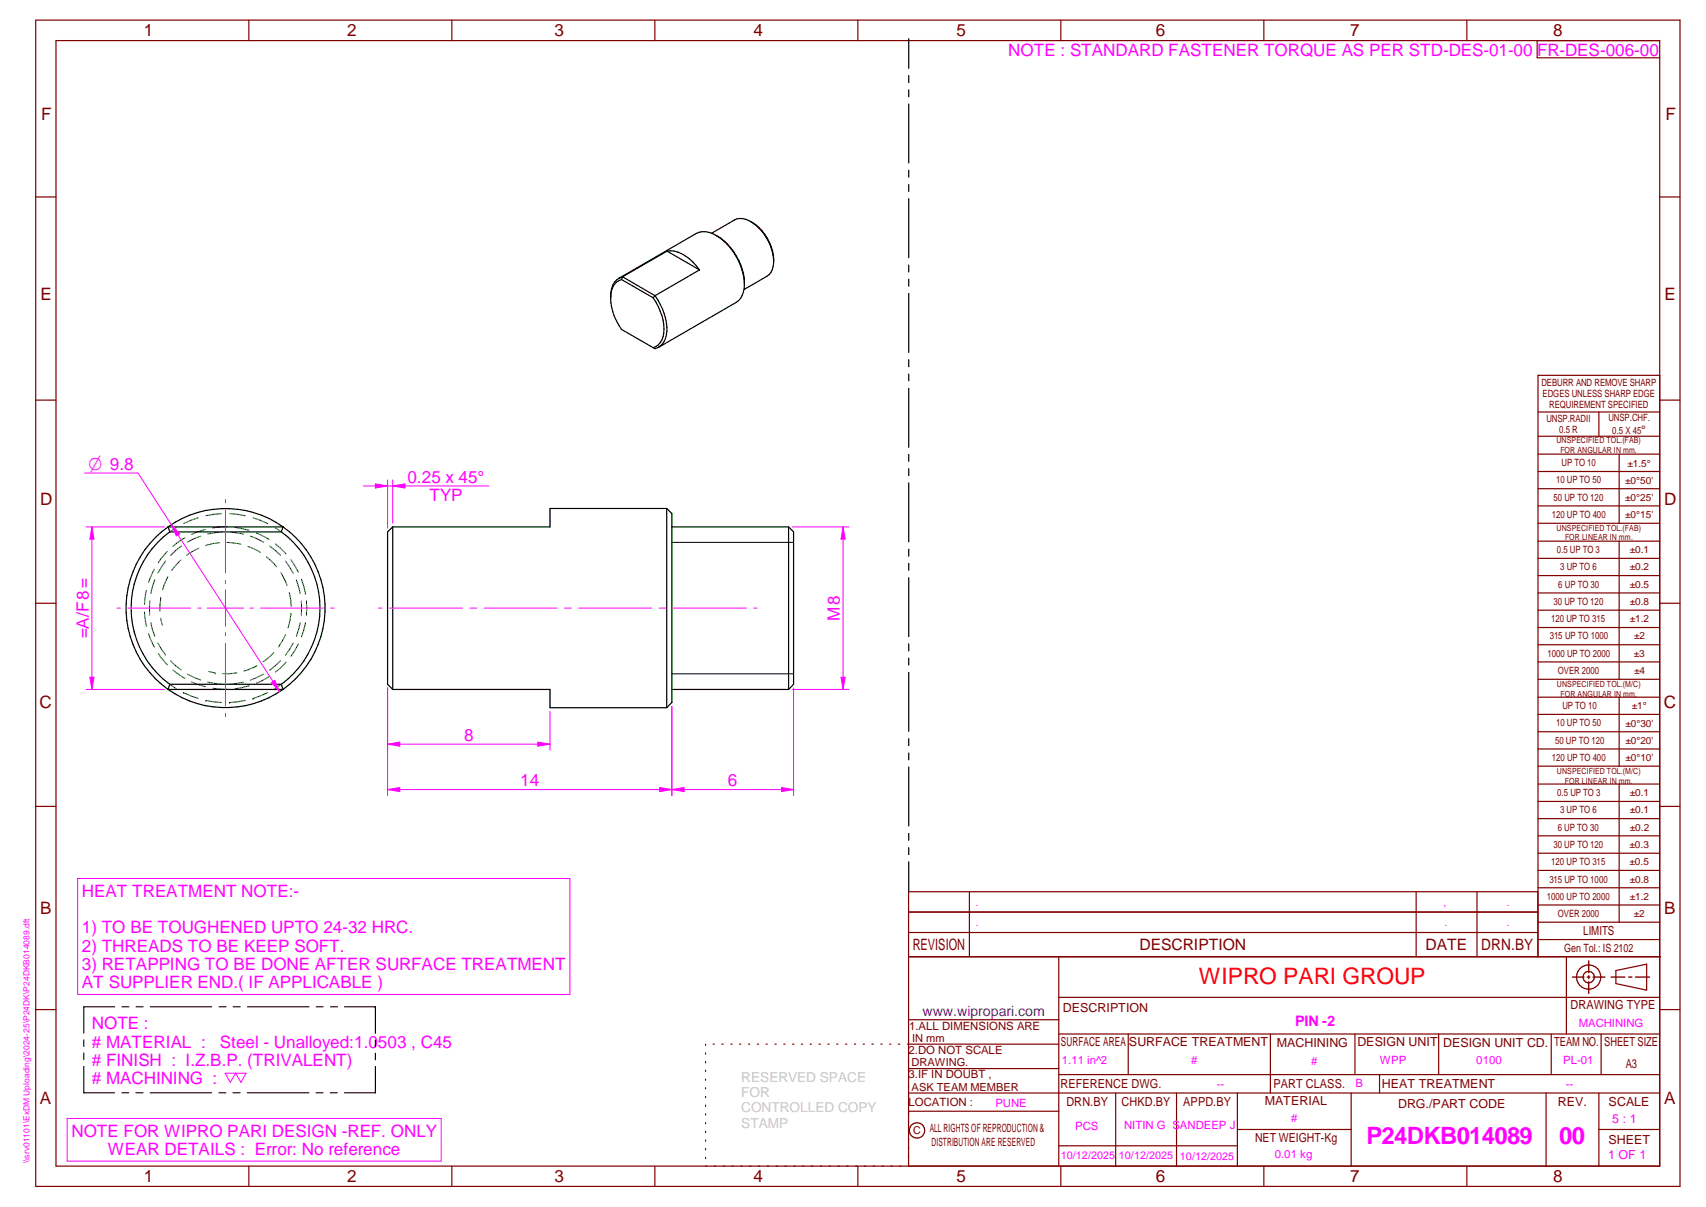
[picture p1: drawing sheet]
<svg xmlns="http://www.w3.org/2000/svg" width="420mm" height="297mm" viewBox="0 0 420 297" stroke-linecap="round" stroke-linejoin="round" font-family="sans-serif">
<g fill="none" stroke="#800000" stroke-width=".3">
<path d="M8.8 5h405v287h-405zM13.8 10h395v277h-395zM61.3 5v5M111.3 5v5M161.3 5v5M211.3 5v5M261.3 5v5M311.3 5v5M361.3 5v5M378.6 10v4.2h30.2M8.8 48.5h5M408.8 48.5h5"/>
<path d="M8.8 98.5h5M408.8 92.4h-30v143.1M408.8 98.5h5M378.8 101.4h30M378.8 107.4h30M378.8 111.8h30M378.8 116h30M393.8 101.4v6M398.8 111.8v17M378.8 120.3h30M378.8 124.5h30M378.8 128.8h30"/>
<path d="M378.8 133.2h30M378.8 137.4h30M398.8 133.2v34M8.8 148.5h5M378.8 141.6h30M378.8 145.9h30M378.8 150.2h30M378.8 154.4h30M378.8 158.7h30M408.8 148.5h5M378.8 162.9h30M378.8 167.2h30"/>
<path d="M378.8 171.6h30M378.8 175.8h30M398.8 171.6v17M8.8 198.5h5M378.8 180.1h30M378.8 184.3h30M378.8 188.6h30M378.8 193h30M378.8 197.2h30M398.8 193v33.9M408.8 198.5h5M238.7 219.5v16"/>
<path d="M348.8 219.5v16M363.8 219.5v16M378.8 201.5h30M378.8 205.7h30M378.8 210h30M378.8 214.2h30M378.8 218.5h30M223.8 235.5h185.2M223.8 229.5h154.9M223.8 224.5h154.9M260.8 235.5v51.5M378.7 235.5v-16h-154.9v67.5"/>
<path d="M378.8 222.7h30M378.8 226.9h30M378.8 231.2h30M385.8 235.5v19M398 238.8l7.5-1.5v6.4l-7.5-1.6zM8.8 248.5h5M173.8 257v.3M173.8 259.1v.3M175.6 257h.3M177.8 257h.3M180 257h.3M182.1 257h.3"/>
<path d="M184.4 257h.2M186.5 257h.3M188.7 257h.3M190.9 257h.3M193 257h.3M195.2 257h.3M197.4 257h.3M199.5 257h.3M201.7 257h.3M203.9 257h.3M206.1 257h.3M208.2 257h.4"/>
<path d="M210.4 257h.3M212.6 257h.3M214.7 257h.4M216.9 257h.3M219.1 257h.3M221.3 257h.3M223.8 251h37M260.8 257h-37.3M260.8 245.4h148M260.8 254.5h148M277.9 254.5v10M312.9 254.5v14.5"/>
<path d="M333.7 254.5v10M354.3 254.5v10M382 254.5v10M394.3 254.5v10M408.8 248.5h5M173.8 261.2v.4M173.8 263.4v.3M173.8 265.6v.3M173.8 267.7v.3M173.8 269.8v.3M173.8 271.9v.4M173.8 274.1v.3"/>
<path d="M173.8 276.3v.3M173.8 278.4v.3M223.8 263h37M223.8 273.5h37M260.8 264.5h148M274.8 269v18M289.8 269v18M304.7 278h28.1M304.7 269v18M332.8 269v18M339.8 264.5v4.5M380.8 269v18"/>
<path d="M393.8 269v18M393.8 278h15M408.8 269h-185M61.3 287v5M111.3 287v5M161.3 287v5M173.8 280.5v.3M173.8 282.7v.3M173.8 284.8v.3M211.3 287v5M260.8 282h43.9M261.3 287v5"/>
<path d="M311.3 287v5M361.3 287v5"/>
<circle cx="391.3" cy="240.5" r="2.99"/>
<circle cx="391.3" cy="240.5" r="1.4"/>
<circle cx="225.9" cy="278.2" r="1.89"/>
</g>
<path d="M21.2 129.7h19.3M21.2 169.7h19.3M22.1 166.7h1l-.5 3zM16.5 275.3h92.2v10.5h-92.2z" fill="none" stroke="#f0f" stroke-width=".25"/>
<g fill="none" stroke="#000" stroke-width=".3">
<path d="M223.8 9.5v7.3M223.8 18.6v1.7M223.8 22.1v1.7M223.8 25.6v14.5M223.8 41.9v1.7M223.8 45.4v1.7M223.8 48.9v14.5M223.8 65.2v1.7M223.8 68.7v1.7M223.8 72.2v14.5M223.8 88.5v1.8M223.8 92v1.7"/>
<path d="M223.8 95.5v14.6M223.8 111.8v1.7M223.8 115.4v1.7M223.8 118.8v14.5M41.4 129.7l.4 1.2M41.4 129.7a24.5 24.5 0 0 1 28.3 0M41.4 129.7h28.3M41.4 129.7a24.5 24.5 0 0 0 0 40M41.8 130.9h27.5M41.8 130.9a23.2 23.2 0 0 0 0 37.5M69.3 130.9a23.2 23.2 0 0 1 0 37.5M69.7 129.7a24.5 24.5 0 0 1 0 40"/>
<path d="M69.7 129.7l-.4 1.2M223.8 135.2v1.7M223.8 138.6v1.8M223.8 142.2v14.5M223.8 158.5v1.7M41.4 169.7a24.7 24.7 0 0 0 28.3 0M41.4 169.7h28.3M41.8 168.4h27.5M41.8 168.4l-.4 1.3M69.3 168.4l.4 1.3M223.8 162v1.7M223.8 165.5v14.5"/>
<path d="M223.8 181.8v1.7M223.8 185.3v1.7M223.8 188.8v14.5M223.8 205.1v1.7M223.8 208.6v1.7M223.8 212.1v7.2M20.6 255.9v1.6M20.6 259.2v1.6M28.2 247.8h-7.6v6.5M30 247.8h1.7M33.5 247.8h1.8M37 247.8h15.1"/>
<path d="M54 247.8h1.7M57.4 247.8h1.8M60.9 247.8h15.2M77.9 247.8h1.7M81.4 247.8h1.7M84.9 247.8h7.5v6.5M92.4 255.9v1.7M92.4 259.2v1.6M20.6 262.4v6.5h7.6M30 268.9h1.7M33.5 268.9h1.7M37 268.9h15.1"/>
<path d="M53.9 268.9h1.7M57.4 268.9h1.7M60.9 268.9h15.2M77.8 268.9h1.7M81.4 268.9h1.6M92.4 262.5v6.4h-7.6"/>
</g>
<path d="M391.3 236.5v2.9M387.3 240.5h2.8M390.9 240.5h.7M391.3 240.1v.7M391.3 241.6v2.9M392.3 240.5h3M396.8 240.5h3.4M401.1 240.5h.8M402.8 240.5h3.5" fill="none" stroke="#800000" stroke-width=".34"/>
<g fill="none" stroke="#008000" stroke-width=".25">
<path d="M40.8 138l-1.9 3M41.2 135.7l-2.2 2.8M43.4 129.8l-1.6 1.1M44.6 137.8l-2.3 2.6M44.7 134.4l-2.7 2.3M45.5 132.4l-2.9 2.1M48.8 127.4l-3.6 1.5M49 134.9l-3 1.8M49.4 132l-3.2 1.4M50.5 130.3l-3.3 1.2M54 133.6l-3.3 .6M54.6 126.4l-3.9 .5"/>
<path d="M54.6 130.9l-3.4 .5M55.9 133.5l3.4 .4M56 129.7l-3.6 .2M56.5 130.9l3.5 .5M56.6 126.4l3.8 .5M57.8 129.8l3.5 .7M61 134.5l3.2 1.5M61.7 132l3.2 1.4M62.3 127.4l3.6 1.5M63.1 131.1l3.2 1.7M65.6 137l2.5 2.5M66.5 134.4l2.6 2.3"/>
<path d="M67.7 129.8l1.6 1.1M67.8 133.9l2.6 2.4M70.3 138.1l1.9 3M71.6 137.8l1.9 3M35.6 150.6l.5 3.6M36.1 145.2l-.5 3.6M36.6 156l1.4 3.3M36.9 147.9v3.5M37.2 153.2l.9 3.4M38 140.1l-1.4 3.3M38.1 142.7l-.9 3.4M38.9 158.2l1.9 3"/>
<path d="M39.6 152.2l.4 1.6M39.6 146.9l-.2 3.5M41.3 141.9l-1.3 3.3M69.2 140.9l1.5 3.2M70.3 156.2l-1.7 3M71.2 145.8l.5 3.4M71.7 151l-.8 3.5M71.7 151h.1M72.2 158.3l-1.9 2.9M73 142.7l.9 3.4M73.5 158.5l-1.8 3M73.9 153.2l-.9 3.4"/>
<path d="M74.2 147.9v3.5M74.2 142.5l1 3.5M75.2 146h.1M75.2 153.3h.1M75.2 153.3l-1 3.4M75.5 147.8v3.6M39 160.8l2.3 2.8M41.8 168.4l1.6 1.1M42 162.6l2.7 2.3M42.6 164.9l2.9 2.1M45.2 170.4l3.6 1.5M45.2 170.4h.1"/>
<path d="M46.2 165.9l3.2 1.4M47.2 167.8l3.4 1.2M50.7 172.4h.1M50.7 172.4l3.9 .5M51.1 167.9l3.5 .5M51.4 165.3l1.6 .3M52.4 169.4l3.6 .2M53 165.6h.1M56.5 172.9h.1M58.3 165.6l-2 .2h-1.4M59.9 167.9l-3.4 .5M60.4 172.4l-3.9 .5"/>
<path d="M61.4 168.8l-3.5 .7M62.3 171.9h.1M63.3 163.8l-3.2 1.3M64.9 165.9l-3.2 1.5M65.9 170.4l-3.6 1.5M66.3 166.5l-3.1 1.6M67.4 160.6l-.7 .7-1.9 1.6M67.7 169.5h.1M69.1 162.6l-2.7 2.3M69.3 168.4l-1.6 1.1M70.5 162.9l-2.7 2.5"/>
</g>
<path d="M22.1 166.7h1l-.5 3z" fill="#f0f"/>
<path d="M22.6 129.7l.5 3h-1z" fill="none" stroke="#f0f" stroke-width=".25"/>
<path d="M22.6 129.7l.5 3h-1z" fill="#f0f"/>
<g fill="none" stroke="#f0f" stroke-width=".25">
<path d="M22.6 129.7v40M55.5 122.9v.9M55.5 125.6v15.4M28.8 149.6h.9M31.5 149.6h15.4M48.7 149.6h.9M51 149.6h9.1M55.5 142.8v.8M55.5 155.7v.8M55.5 158.3v15.4M55.5 145.2v8.9M61.5 149.6h.9"/>
<path d="M64.2 149.6h15.4M81.4 149.6h.9M55.5 175.5v.9M95.5 169.3v26.5M165.5 173.8v22M95.5 194.3l3-.5v1z"/>
</g>
<path d="M96.7 129.7l-1.2 1.2v37.5l1.2 1.3M96.7 129.7v40M164.2 125.1v49.1M164.2 125.1h-28.7v4.6h-38.8M164.2 125.1l1.3 1.3v46.5l-1.3 1.3M165.5 129.7h28.7M194.2 129.7l1.2 1.2v37.5l-1.2 1.3M194.2 129.7v40M96.7 169.7h38.8v4.5h28.7M165.5 169.7h28.7" fill="none" stroke="#000" stroke-width=".3"/>
<path d="M165.5 133.5h29.9M165.5 165.8h29.9" fill="none" stroke="#000" stroke-width=".25"/>
<path d="M95.5 194.3l3-.5v1z" fill="#f0f"/>
<path d="M162.5 193.8l3 .5-3 .5z" fill="none" stroke="#f0f" stroke-width=".25"/>
<path d="M162.5 193.8l3 .5-3 .5z" fill="#f0f"/>
<path d="M165.5 173.8v22M195.4 169.3v26.5M95.5 194.3h70M192.5 193.8l2.9 .5-2.9 .5z" fill="none" stroke="#f0f" stroke-width=".25"/>
<path d="M192.5 193.8l2.9 .5-2.9 .5z" fill="#f0f"/>
<path d="M165.5 194.3l3-.5v1z" fill="none" stroke="#f0f" stroke-width=".25"/>
<path d="M165.5 194.3l3-.5v1z" fill="#f0f"/>
<path d="M195.1 129.7h14M195.1 169.7h14M207.1 166.7h1l-.5 3zM165.5 194.3h29.9" fill="none" stroke="#f0f" stroke-width=".25"/>
<path d="M207.1 166.7h1l-.5 3z" fill="#f0f"/>
<path d="M207.6 129.7l.5 3h-1z" fill="none" stroke="#f0f" stroke-width=".25"/>
<path d="M207.6 129.7l.5 3h-1z" fill="#f0f"/>
<path d="M20.8 116.4h13.2l34.9 53.8M207.6 129.7v40M93.2 149.6h.9M95.9 149.6h18M115.7 149.6h1.7M119.2 149.6h18M139 149.6h1.7M142.5 149.6h18M162.3 149.6h1.7M165.8 149.6h18M185.6 149.6h.9M66.8 168l.9-.6 1.2 2.8z" fill="none" stroke="#f0f" stroke-width=".25"/>
<path d="M66.8 168l.9-.6 1.2 2.8z" fill="#f0f"/>
<path d="M42.2 129.1l2.1 2.3-.9 .5z" fill="none" stroke="#f0f" stroke-width=".25"/>
<path d="M42.2 129.1l2.1 2.3-.9 .5z" fill="#f0f"/>
<path d="M95.5 169.3v15.3M135.5 175v9.6M95.5 183.1l3-.5v1z" fill="none" stroke="#f0f" stroke-width=".25"/>
<path d="M95.5 183.1l3-.5v1z" fill="#f0f"/>
<path d="M132.4 182.6l3.1 .5-3.1 .5z" fill="none" stroke="#f0f" stroke-width=".25"/>
<path d="M132.4 182.6l3.1 .5-3.1 .5z" fill="#f0f"/>
<path d="M92.4 119.1l3.1 .5-3.1 .5zM95.5 118.1v11.9M96.7 118.1v10.6M95.5 183.1h40" fill="none" stroke="#f0f" stroke-width=".25"/>
<path d="M92.4 119.1l3.1 .5-3.1 .5z" fill="#f0f"/>
<path d="M96.7 119.6l3-.5v1z" fill="none" stroke="#f0f" stroke-width=".25"/>
<path d="M96.7 119.6l3-.5v1z" fill="#f0f"/>
<path d="M89.5 119.6h30.9M19.1 216.2h121.3v28.5h-121.3zM55.4 264.1h5.2l-1.3 2.3-1.3-2.3-1.3 2.3z" fill="none" stroke="#f0f" stroke-width=".25"/>
<g fill="none" stroke="#000" stroke-width=".3">
<path d="M175.2 57.4l5.7-3.3a4.6 4.6 0 0 1 5.2 1.3 11.8 11.8 0 0 1 4.3 10.2 3.3 3.3 0 0 1-1.5 2.4l-5.7 3.2M176.4 58a4.9 4.9 0 0 0-4.9-.6l-19.1 11.1M176.4 58a15.3 15.3 0 0 1 6.9 11.9M176.4 58a14.5 14.5 0 0 1 6.9 11.9M184.9 54.5a11.5 11.5 0 0 1 5.6 9.4M150.4 73.4a13.7 13.7 0 0 0 2.7 7.7l7.8 4.5M153.1 68.8l7.8 4.5M153.1 68.8a4.1 4.1 0 0 0-2.7 4.6M153.3 68.1a4.6 4.6 0 0 0-2.9 5.3M153.3 68.1l-.2 .7M153.3 68.1l8 4.7M160.9 73.3a12.7 12.7 0 0 1 2.4 9.5 3.8 3.8 0 0 1-2.4 2.8"/>
<path d="M161.3 72.8a12.7 12.7 0 0 1 2.6 10.5 3.7 3.7 0 0 1-2.6 2.5l-.4-.2M161.3 72.8l-.4 .5M164.3 61.8a8.1 8.1 0 0 1 7.2 3.6l.8 1M164.3 61.8l8 4.6M164.3 61.8l-11 6.3M172.3 66.4l-11 6.4M183.3 69.9a4.9 4.9 0 0 1-2 4.5l-19.1 11.1"/>
</g>
<g font-size="5.9" fill="#f0f">
<text x="336.5" y="281.6">P24DKB014089</text>
<text x="384" y="281.6">00</text>
</g>
<text font-size="5.6" fill="#f00" x="295.3" y="242.2">WIPRO PARI GROUP</text>
<text font-size="4.6" fill="#f0f" x="21.8" y="115.7">O 9.8</text>
<g font-size="4.2" fill="#800000">
<text x="35.4" y="9">1</text>
<text x="85.5" y="8.9">2</text>
<text x="136.6" y="9">3</text>
<text x="185.6" y="9">4</text>
<text x="235.6" y="9">5</text>
<text x="284.6" y="8.8">6</text>
<text x="332.6" y="9">7</text>
<text x="382.6" y="9">8</text>
<text x="10.1" y="29.6">F</text>
<text x="410.2" y="29.6">F</text>
<text x="9.9" y="73.9">E</text>
<text x="409.9" y="73.9">E</text>
<text x="9.9" y="124.2">D</text>
<text x="409.9" y="124.2">D</text>
<text x="9.7" y="174.3">C</text>
<text x="409.7" y="174.3">C</text>
<text x="9.9" y="225">B</text>
<text x="409.8" y="225">B</text>
<text x="9.8" y="271.7">A</text>
<text x="409.8" y="271.7">A</text>
<text x="35.4" y="291">1</text>
<text x="85.5" y="290.9">2</text>
<text x="136.6" y="291">3</text>
<text x="185.6" y="291">4</text>
<text x="235.6" y="291">5</text>
<text x="284.6" y="290.8">6</text>
<text x="332.6" y="291">7</text>
<text x="382.6" y="291">8</text>
</g>
<g font-size="4.2" fill="#f0f">
<text x="248.3" y="13.8">NOTE : STANDARD FASTENER TORQUE AS PER STD-DES-01-00 FR-DES-006-00</text>
<text x="100.4" y="118.8">0.25 x 45°</text>
<text x="105.8" y="123.4">TYP</text>
<text x="206.9" y="152.9" transform="rotate(-90 206.9 152.9)">M8</text>
<text x="21.9" y="157.1" transform="rotate(-90 21.9 157.1)">=A/F8=</text>
<text x="114.3" y="182.4">8</text>
<text x="128.1" y="193.5">14</text>
<text x="179.3" y="193.5">6</text>
<text x="20.2" y="220.7">HEAT TREATMENT NOTE:-</text>
<text x="20.2" y="229.7">1) TO BE TOUGHENED UPTO 24-32 HRC.</text>
<text x="20.2" y="234.2">2) THREADS TO BE KEEP SOFT.</text>
<text x="20.2" y="238.7">3) RETAPPING TO BE DONE AFTER SURFACE TREATMENT</text>
<text x="20.2" y="243.2">AT SUPPLIER END.( IF APPLICABLE )</text>
<text x="22.6" y="253.3">NOTE :</text>
<text x="22.6" y="257.8"># MATERIAL :</text>
<text x="54.2" y="257.8">Steel - Unalloyed:1.0503 , C45</text>
<text x="22.6" y="262.3"># FINISH : I.Z.B.P. (TRIVALENT)</text>
<text x="22.6" y="266.8"># MACHINING :</text>
<text x="17.6" y="279.7">NOTE FOR WIPRO PARI DESIGN -REF. ONLY</text>
<text x="26.6" y="284.2">WEAR DETAILS : Error: No reference</text>
</g>
<g font-size="3.9" fill="#800000">
<text x="224.8" y="233.8">REVISION</text>
<text x="280.7" y="233.8">DESCRIPTION</text>
<text x="351.1" y="233.8">DATE</text>
<text x="364.8" y="233.8">DRN.BY</text>
</g>
<text font-size="3.6" fill="#f0f" x="319" y="252.6">PIN -2</text>
<text font-size="3.5" fill="#00f" x="227.2" y="250">www.wipropari.com</text>
<g font-size="3.4" fill="#c0c0c0">
<text x="182.6" y="266.2">RESERVED SPACE</text>
<text x="182.6" y="270">FOR</text>
<text x="182.6" y="273.7">CONTROLLED COPY</text>
<text x="182.6" y="277.5">STAMP</text>
</g>
<g font-size="3.1" fill="#800000">
<text x="389.9" y="230.2">LIMITS</text>
<text x="261.8" y="249">DESCRIPTION</text>
<text x="386.8" y="248.4">DRAWING TYPE</text>
<text x="261.3" y="257.5">SURFACE AREA</text>
<text x="278" y="257.5">SURFACE TREATMENT</text>
<text x="314.5" y="257.6">MACHINING</text>
<text x="334.3" y="257.5">DESIGN UNIT</text>
<text x="355.4" y="257.6">DESIGN UNIT CD.</text>
<text x="382.8" y="257.3">TEAM NO.</text>
<text x="395.1" y="257.4">SHEET SIZE</text>
<text x="400.4" y="262.8">A3</text>
<text x="261.2" y="267.8">REFERENCE DWG.</text>
<text x="313.6" y="267.7">PART CLASS.</text>
<text x="340.3" y="267.7">HEAT TREATMENT</text>
<text x="262.6" y="272.2">DRN.BY</text>
<text x="276.2" y="272.1">CHKD.BY</text>
<text x="291.4" y="272.2">APPD.BY</text>
<text x="311.5" y="272">MATERIAL</text>
<text x="344.3" y="272.6">DRG./PART CODE</text>
<text x="383.7" y="272.2">REV.</text>
<text x="396.2" y="272.3">SCALE</text>
<text x="309.1" y="280.9">NET WEIGHT-Kg</text>
<text x="396.1" y="281.4">SHEET</text>
</g>
<g font-size="3.1" fill="#f0f">
<text x="397.1" y="276.4">5 : 1</text>
<text x="396.1" y="285.3">1 OF 1</text>
</g>
<text font-size="3" fill="#800000" x="404.2" y="106.8">°</text>
<g font-size="2.8" fill="#800000">
<text x="385.2" y="234.4">Gen Tol.: IS 2102</text>
<text x="223.9" y="253.4">1.ALL DIMENSIONS ARE</text>
<text x="223.8" y="259.3">2.DO NOT SCALE</text>
<text x="223.8" y="265.4">3.IF IN DOUBT ,</text>
<text x="223.8" y="272.2">LOCATION :</text>
<text x="229" y="278.7">ALL RIGHTS OF REPRODUCTION &amp;</text>
<text x="229.4" y="282.1">DISTRIBUTION ARE RESERVED</text>
</g>
<g font-size="2.8" fill="#f0f">
<text x="388.8" y="252.7">MACHINING</text>
<text x="261.5" y="261.9">1.11 in^2</text>
<text x="293.4" y="261.9">#</text>
<text x="322.9" y="262">#</text>
<text x="339.8" y="262">WPP</text>
<text x="363.6" y="261.8">0100</text>
<text x="385" y="261.8">PL-01</text>
<text x="299.7" y="267.7">--</text>
<text x="333.8" y="267.5">B</text>
<text x="385.6" y="267.6">--</text>
<text x="245.1" y="272.4">PUNE</text>
<text x="264.8" y="278">PCS</text>
<text x="276.8" y="277.7">NITIN G SANDEEP J</text>
<text x="318" y="276">#</text>
<text x="314" y="285">0.01 kg</text>
</g>
<g font-size="2.7" fill="#800000">
<text x="224.7" y="256.4">IN mm</text>
<text x="224.5" y="262.4">DRAWING.</text>
<text x="224.5" y="268.4">ASK TEAM MEMBER</text>
<text x="224.9" y="279.2">C</text>
</g>
<g font-size="2.7" fill="#f0f">
<text x="261.3" y="285.2">10/12/2025</text>
<text x="275.6" y="285.2">10/12/2025</text>
<text x="290.6" y="285.4">10/12/2025</text>
</g>
<g font-size="2.5" fill="#800000">
<text x="379.6" y="95">DEBURR AND REMOVE SHARP</text>
<text x="379.9" y="97.7">EDGES UNLESS SHARP EDGE</text>
<text x="381.5" y="100.5">REQUIREMENT SPECIFIED</text>
<text x="380.9" y="103.8">UNSP.RADII</text>
<text x="384" y="106.6">0.5 R</text>
<text x="396.1" y="103.6">UNSP.CHF.</text>
<text x="397.1" y="106.8">0.5 X 45</text>
<text x="383.2" y="119">10 UP TO 50</text>
<text x="384.6" y="114.7">UP TO 10</text>
<text x="400.3" y="119">±0°50'</text>
<text x="400.8" y="114.8">±1.5°</text>
<text x="382.6" y="123.2">50 UP TO 120</text>
<text x="400.3" y="123.2">±0°25'</text>
<text x="382.2" y="127.4">120 UP TO 400</text>
<text x="400.3" y="127.4">±0°15'</text>
<text x="383.4" y="136.1">0.5 UP TO 3</text>
<text x="401.4" y="136.1">±0.1</text>
<text x="384.2" y="140.4">3 UP TO 6</text>
<text x="401.4" y="140.3">±0.2</text>
<text x="382.6" y="148.8">30 UP TO 120</text>
<text x="383.8" y="144.6">6 UP TO 30</text>
<text x="401.4" y="148.9">±0.8</text>
<text x="401.4" y="144.7">±0.5</text>
<text x="382" y="153.1">120 UP TO 315</text>
<text x="401.4" y="153.1">±1.2</text>
<text x="381.2" y="161.6">1000 UP TO 2000</text>
<text x="381.7" y="157.4">315 UP TO 1000</text>
<text x="402.4" y="161.6">±3</text>
<text x="402.5" y="157.4">±2</text>
<text x="383.7" y="165.9">OVER 2000</text>
<text x="402.5" y="165.9">±4</text>
<text x="383.2" y="178.8">10 UP TO 50</text>
<text x="384.8" y="174.5">UP TO 10</text>
<text x="400.3" y="178.8">±0°30'</text>
<text x="401.9" y="174.6">±1°</text>
<text x="383" y="183">50 UP TO 120</text>
<text x="400.3" y="183.1">±0°20'</text>
<text x="382.2" y="187.3">120 UP TO 400</text>
<text x="400.3" y="187.3">±0°10'</text>
<text x="383.5" y="195.9">0.5 UP TO 3</text>
<text x="401.4" y="196">±0.1</text>
<text x="384.2" y="200.1">3 UP TO 6</text>
<text x="401.4" y="200.2">±0.1</text>
<text x="382.6" y="208.7">30 UP TO 120</text>
<text x="383.7" y="204.4">6 UP TO 30</text>
<text x="401.4" y="208.7">±0.3</text>
<text x="401.4" y="204.4">±0.2</text>
<text x="382" y="213">120 UP TO 315</text>
<text x="401.4" y="212.9">±0.5</text>
<text x="381" y="221.4">1000 UP TO 2000</text>
<text x="381.6" y="217.2">315 UP TO 1000</text>
<text x="401.4" y="221.4">±1.2</text>
<text x="401.4" y="217.2">±0.8</text>
<text x="383.7" y="225.7">OVER 2000</text>
<text x="402.4" y="225.7">±2</text>
</g>
<g font-size="2.5" fill="#f0f">
<text x="240.4" y="222.8">.</text>
<text x="240.4" y="228">.</text>
<text x="355.5" y="223">,</text>
<text x="355.7" y="228">.</text>
<text x="371.1" y="227.8">.</text>
<text x="371.1" y="222.9">.</text>
</g>
<g font-size="2.1" fill="#800000">
<text x="383.3" y="109.1">UNSPECIFIED TOL.(FAB)</text>
<text x="384.3" y="111.4">FOR ANGULAR IN mm.</text>
<text x="383.4" y="130.6">UNSPECIFIED TOL.(FAB)</text>
<text x="385.4" y="133">FOR LINEAR IN mm.</text>
<text x="383.4" y="169">UNSPECIFIED TOL.(M/C)</text>
<text x="384.3" y="171.4">FOR ANGULAR IN mm.</text>
<text x="383.4" y="190.5">UNSPECIFIED TOL.(M/C)</text>
<text x="385.4" y="192.8">FOR LINEAR IN mm.</text>
</g>
<text font-size="2.1" fill="#f0f" x="7.2" y="286.3" transform="rotate(-90 7.2 286.3)">\\srv01101\ExDM Uploading\2024-25\P24DK\P24DKB014089.dft</text>
</svg>
